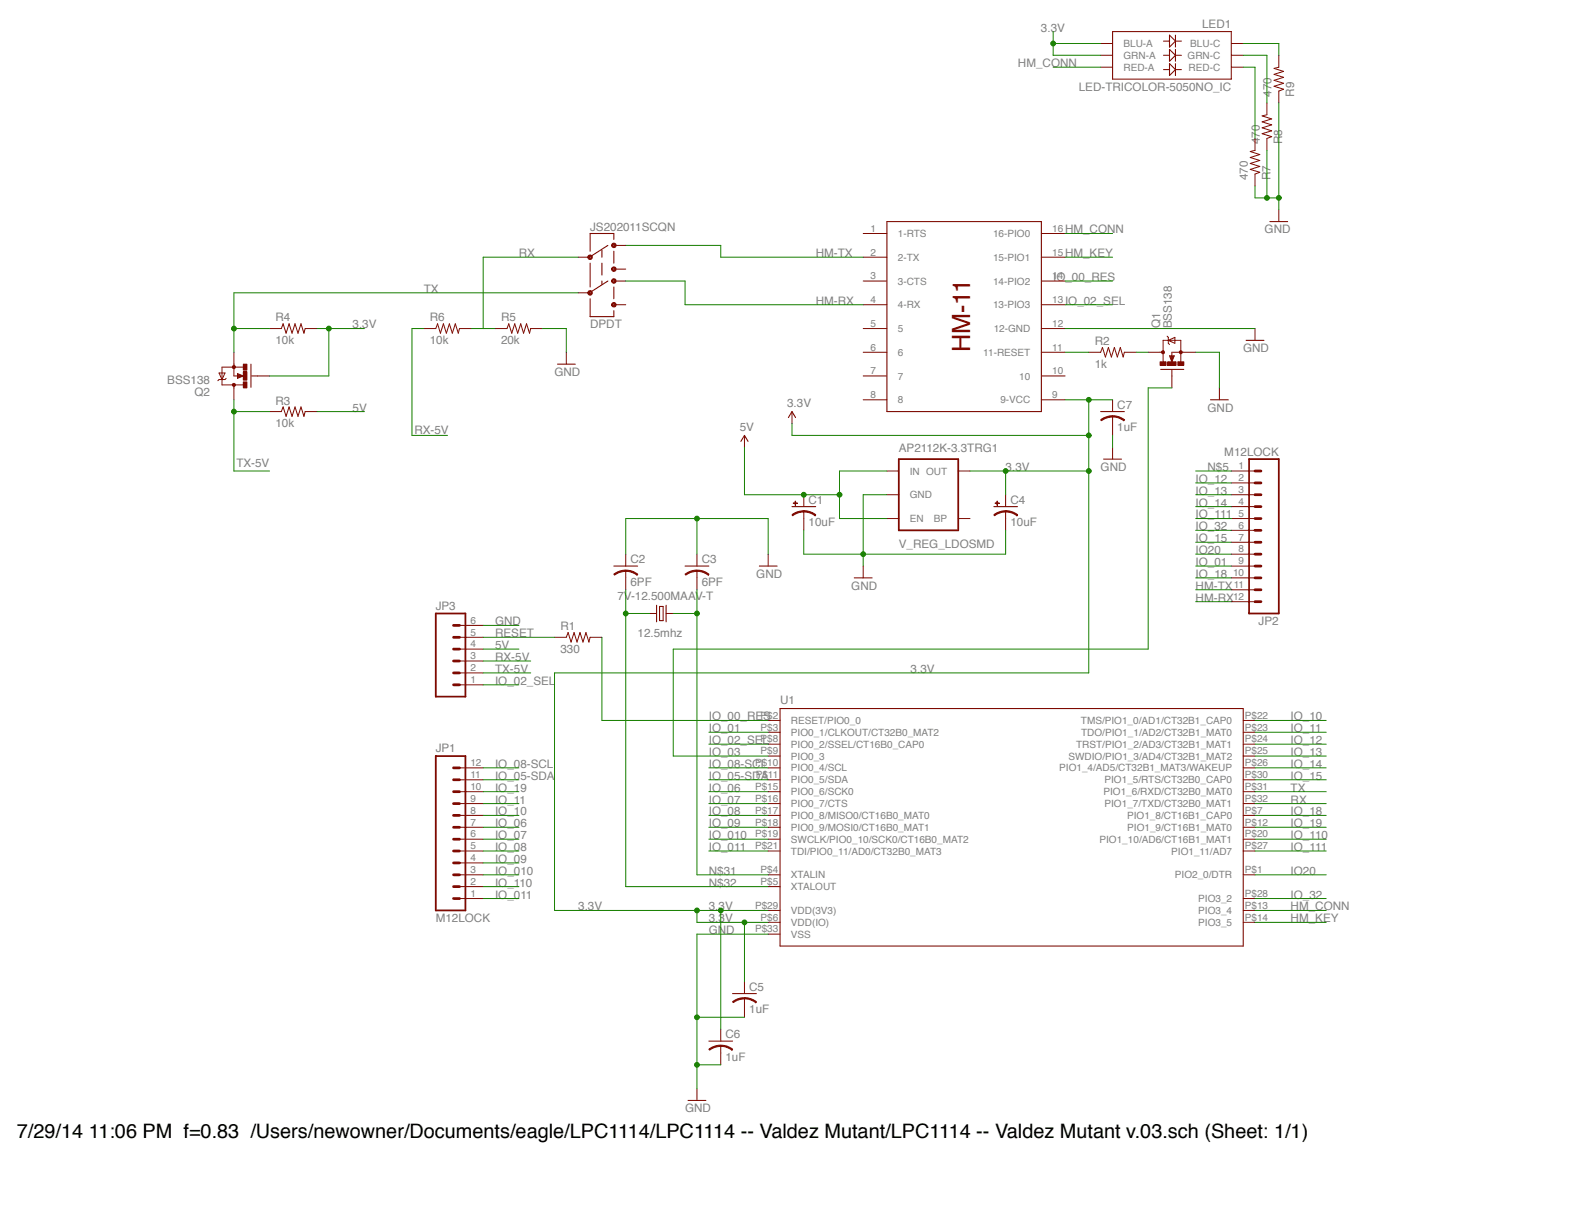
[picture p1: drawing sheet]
<svg xmlns="http://www.w3.org/2000/svg" width="279mm" height="216mm" viewBox="0 0 279 216" stroke-linecap="round" stroke-linejoin="round" font-family="sans-serif">
<g fill="none" stroke="#7e0900" stroke-width=".19">
<path d="M197.7 5.6h21.1v8.5h-21.1zM206.8 9.8h1.1M206.8 7.3h1.1M206.8 12.4h1.1M207.9 6.2l1 1.1-1 1.1zM207.9 8.8l1 1-1 1.1zM207.9 11.3l1 1.1-1 1zM208.9 6.2v2.2M208.9 8.8v2.1M208.9 11.3v2.1M208.9 9.8h1.1M208.9 7.3h1.1"/>
<path d="M208.9 12.4h1.1M157.6 39.4h27.5v33.7h-27.5zM104.9 53.1v3.2h4.2v-1.1M104.9 46.8v4.2M107 44.5v1.2M107 46.8v2.1M107 49.9v.7M108 43.6l-2.9 1.9M108 49.9l-2.9 1.9M109.1 42.6v-1.1h-4.2v3.1M109.1 44.6v2.2M109.1 51v2.1"/>
<path d="M131.7 78.4l.6-1 .7 1M140.1 74.2l.7-1.1 .6 1.1M116.7 107.6v2.9M117.2 107.8h.7v2.5h-.7zM118.4 107.6v2.9M151.8 102.7h3.2M138.6 125.9h82.4v42.2h-82.4z"/>
</g>
<g fill="none" stroke="#7e0900" stroke-width=".18">
<path d="M195.6 7.7h2.1M195.6 9.8h2.1M195.6 11.9h2.1M218.8 7.7h2.2M218.8 9.8h2.2M218.8 11.9h2.2M153.4 41.5h4.2M153.4 45.7h4.2M153.4 49.9h4.2M153.4 54.1h4.2M153.4 58.4h4.2M185.1 41.5h4.2"/>
<path d="M185.1 45.7h4.2M185.1 49.9h4.2M185.1 54.1h4.2M185.1 58.4h4.2M132.3 77.4v2.1M140.8 73.1v2.2M153.4 62.6h4.2M153.4 66.8h4.2M153.4 71h4.2M185.1 62.6h4.2M185.1 66.8h4.2M185.1 71h4.2"/>
<path d="M157.6 83.7h2.2M157.6 87.9h2.2M157.6 92.1h2.2M170.3 83.7h2.1M170.3 92.1h2.1M218.8 83.7h4.3M218.8 85.8h4.3M218.8 87.9h4.3M218.8 90h4.3M218.8 92.1h4.3M218.8 94.2h4.3M218.8 96.4h4.3"/>
<path d="M218.8 98.5h4.3M81.7 119.6h4.2M81.7 117.5h4.2M81.7 115.3h4.2M81.7 113.2h4.2M81.7 111.1h4.2M115.4 109h1.3M118.4 109h1.3M153.4 100.6v2.1M218.8 100.6h4.3M218.8 102.7h4.3M218.8 104.8h4.3"/>
<path d="M218.8 106.9h4.3M81.7 136.4h4.2M81.7 138.6h4.2M81.7 121.7h4.2M136.5 128h2.1M136.5 130.1h2.1M136.5 132.2h2.1M136.5 134.4h2.1M136.5 136.4h2.1M136.5 138.6h2.1M221 128h2.1M221 130.1h2.1"/>
<path d="M221 132.2h2.1M221 134.4h2.1M221 136.4h2.1M221 138.6h2.1M81.7 155.5h4.2M81.7 157.5h4.2M81.7 144.9h4.2M81.7 147h4.2M81.7 140.7h4.2M81.7 142.8h4.2M81.7 149.1h4.2M81.7 151.2h4.2"/>
<path d="M81.7 159.7h4.2M81.7 153.3h4.2M136.5 155.5h2.1M136.5 157.5h2.1M136.5 144.9h2.1M136.5 147h2.1M136.5 140.7h2.1M136.5 142.8h2.1M136.5 149.1h2.1M136.5 151.2h2.1M221 155.5h2.1M221 144.9h2.1"/>
<path d="M221 147h2.1M221 140.7h2.1M221 142.8h2.1M221 149.1h2.1M221 151.2h2.1M221 159.7h2.1M136.5 163.9h2.1M136.5 161.8h2.1M136.5 166h2.1M221 163.9h2.1M221 161.8h2.1"/>
</g>
<path d="M159.8 81.6h10.5v12.6h-10.5zM222 81.6h5.3v27.4h-5.3zM77.5 109h5.2v14.8h-5.2zM77.5 134.4h5.2v27.4h-5.2z" fill="none" stroke="#7e0900" stroke-width=".32"/>
<g fill="none" stroke="#7e0900" stroke-width=".49">
<path d="M223.1 87.9h1M223.1 85.8h1M223.1 83.7h1M223.1 92.1h1M223.1 90h1M223.1 94.2h1M223.1 96.4h1M223.1 98.5h1M80.6 117.5h1.1M80.6 119.6h1.1M80.6 113.2h1.1M80.6 115.3h1.1"/>
<path d="M80.6 111.1h1.1M223.1 100.6h1M223.1 102.7h1M223.1 104.8h1M223.1 106.9h1M80.6 138.6h1.1M80.6 136.4h1.1M80.6 121.7h1.1M80.6 155.5h1.1M80.6 157.5h1.1M80.6 159.7h1.1M80.6 151.2h1.1"/>
<path d="M80.6 153.3h1.1M80.6 149.1h1.1M80.6 147h1.1M80.6 144.9h1.1M80.6 142.8h1.1M80.6 140.7h1.1"/>
</g>
<path d="M104.5 45.5a.4 .4 0 0 1 .7-.1 .4 .4 0 0 1-.2 .7 .4 .4 0 0 1-.5-.4h.2l.2-.2 .2 .1v.2l-.3 .1-.1-.2h-.2z" fill-rule="evenodd" fill="#7e0900"/>
<path d="M104.5 45.5a.4 .4 0 0 1 .7-.1 .4 .4 0 0 1-.2 .7 .4 .4 0 0 1-.5-.4h.2l.2-.2 .2 .1v.2l-.3 .1-.1-.2h-.2z" fill="none" stroke="#7e0900" stroke-width=".18"/>
<path d="M108.8 43.4a.4 .4 0 0 1 .6 0 .4 .4 0 0 1-.2 .6 .4 .4 0 0 1-.5-.4h.2a.19 .19 0 0 1 .2-.2 .19 .19 0 0 1 .2 .3 .19 .19 0 0 1-.3 .1l-.1-.2h-.2z" fill-rule="evenodd" fill="#7e0900"/>
<path d="M108.9 43.2a.41 .41 0 0 1 .6 .3 .41 .41 0 0 1-.3 .5 .41 .41 0 0 1-.5-.4h.2a.19 .19 0 0 1 .2-.2 .19 .19 0 0 1 .2 .3 .19 .19 0 0 1-.3 .1l-.1-.2h-.2z" fill="none" stroke="#7e0900" stroke-width=".18"/>
<path d="M108.8 47.6a.4 .4 0 0 1 .6 0 .4 .4 0 0 1-.2 .6 .4 .4 0 0 1-.5-.4h.2a.19 .19 0 0 1 .2-.2 .19 .19 0 0 1 .2 .3 .19 .19 0 0 1-.3 .1l-.1-.2h-.2z" fill-rule="evenodd" fill="#7e0900"/>
<path d="M108.8 47.6a.4 .4 0 0 1 .6 0 .4 .4 0 0 1-.2 .6 .4 .4 0 0 1-.5-.4h.2a.19 .19 0 0 1 .2-.2 .19 .19 0 0 1 .2 .3 .19 .19 0 0 1-.3 .1l-.1-.2h-.2z" fill="none" stroke="#7e0900" stroke-width=".18"/>
<path d="M108.8 49.7a.4 .4 0 0 1 .6 0 .4 .4 0 0 1-.2 .6 .4 .4 0 0 1-.5-.4h.2a.19 .19 0 0 1 .2-.2 .19 .19 0 0 1 .2 .3 .19 .19 0 0 1-.3 .1l-.1-.2h-.2z" fill-rule="evenodd" fill="#7e0900"/>
<path d="M108.8 49.7a.4 .4 0 0 1 .6 0 .4 .4 0 0 1-.2 .6 .4 .4 0 0 1-.5-.4h.2a.19 .19 0 0 1 .2-.2 .19 .19 0 0 1 .2 .3 .19 .19 0 0 1-.3 .1l-.1-.2h-.2z" fill="none" stroke="#7e0900" stroke-width=".18"/>
<path d="M108.8 54a.4 .4 0 0 1 .6-.1 .4 .4 0 0 1-.2 .7 .4 .4 0 0 1-.5-.5h.2l.1-.1a.19 .19 0 0 1 .3 .1 .19 .19 0 0 1-.2 .2 .19 .19 0 0 1-.2-.2h-.2z" fill-rule="evenodd" fill="#7e0900"/>
<path d="M108.8 54a.4 .4 0 0 1 .6-.1 .4 .4 0 0 1-.2 .7 .4 .4 0 0 1-.5-.5h.2l.1-.1a.19 .19 0 0 1 .3 .1 .19 .19 0 0 1-.2 .2 .19 .19 0 0 1-.2-.2h-.2z" fill="none" stroke="#7e0900" stroke-width=".18"/>
<path d="M104.5 51.8a.4 .4 0 0 1 .7-.1 .4 .4 0 0 1-.2 .7 .4 .4 0 0 1-.5-.4h.2a.19 .19 0 0 1 .2-.1 .19 .19 0 0 1 .2 .2 .19 .19 0 0 1-.3 .1l-.1-.2h-.2z" fill-rule="evenodd" fill="#7e0900"/>
<path d="M102.8 45.7h2.1M102.8 52h2.1M104.5 51.8a.4 .4 0 0 1 .7-.1 .4 .4 0 0 1-.2 .7 .4 .4 0 0 1-.5-.4h.2a.19 .19 0 0 1 .2-.1 .19 .19 0 0 1 .2 .2 .19 .19 0 0 1-.3 .1l-.1-.2h-.2zM109.1 43.6h2.1M109.1 47.8h2.1M109.1 49.9h2.1M109.1 54.1h2.1M111.2 101.4v1.3M123.9 193.4v2.1" fill="none" stroke="#7e0900" stroke-width=".18"/>
<path d="M109.1 100.6h4.2M122.3 195.5h3.2" fill="none" stroke="#7e0900" stroke-width=".19"/>
<path d="M111.2 101.3l1.1 .2 1 .5-.1 .2-1.1-.6-.9-.1z" fill-rule="evenodd" fill="#7e0900"/>
<path d="M111.2 101.3l1.1 .2 1.1 .5-.2 .2-1.1-.6-.9-.1z" fill="none" stroke="#7e0900" stroke-width=".18"/>
<path d="M109.1 102l1-.5 1.1-.2v.2l-1.2 .3-.8 .4z" fill-rule="evenodd" fill="#7e0900"/>
<path d="M111.2 98.5v2.1M109.1 102l1-.5 1.1-.2v.2l-1.2 .3-.8 .4zM111.2 102.7v2.1M123.9 101.4v1.3" fill="none" stroke="#7e0900" stroke-width=".18"/>
<path d="M121.8 100.6h4.2" fill="none" stroke="#7e0900" stroke-width=".19"/>
<path d="M123.9 101.3l1.1 .2 1 .5-.1 .2-1.2-.6-.8-.1z" fill-rule="evenodd" fill="#7e0900"/>
<path d="M123.9 101.3l1.1 .2 1 .5-.1 .2-1.2-.6-.8-.1z" fill="none" stroke="#7e0900" stroke-width=".18"/>
<path d="M121.8 102l.9-.5 1.2-.2v.2l-1.3 .3-.7 .4z" fill-rule="evenodd" fill="#7e0900"/>
<path d="M123.9 98.5v2.1M136.5 98.5v2.1M121.8 102l1-.5 1.1-.2v.2l-1.3 .3-.7 .4zM123.9 102.7v2.1" fill="none" stroke="#7e0900" stroke-width=".18"/>
<path d="M135 100.6h3.1" fill="none" stroke="#7e0900" stroke-width=".19"/>
<circle cx="209.9" cy="62.6" r=".27" fill="#7e0900"/>
<circle cx="209.9" cy="62.6" r=".27" fill="none" stroke="#7e0900" stroke-width=".18"/>
<path d="M206.5 62.4h.4v.4h-.4z" fill-rule="evenodd" fill="#7e0900"/>
<path d="M206.5 62.4h.4v.4h-.4z" fill="none" stroke="#7e0900" stroke-width=".18"/>
<path d="M209.3 64.3h1.1v.6h-1.1z" fill="#7e0900"/>
<path d="M209.3 64.3h1.1v.6h-1.1z" fill="none" stroke="#7e0900" stroke-width=".18"/>
<path d="M206.2 64.3h1v.6h-1z" fill="#7e0900"/>
<path d="M206.2 64.3h1v.6h-1z" fill="none" stroke="#7e0900" stroke-width=".18"/>
<path d="M207.5 64.3h1.5v.6h-1.5z" fill="#7e0900"/>
<path d="M207.4 59.7l.3 .2v1.1l.2 .2M193.5 62.6h2.1l.3-.9 .6 1.7 .5-1.7 .5 1.7 .6-1.7 .5 1.7 .5-1.7 .5 1.7 .2-.8h2.2M204.1 62.6h2.6M206.7 64.3v-3.8h3.2v3.8M207.5 64.3h1.5v.6h-1.5zM207.7 60.5l1.1-.6v1.1zM207.9 63.2h.8l-.4 1.1zM208.3 65.8v3.1M212.5 62.6h-4.2v.7M216.7 68.9v2.1M142.9 90.9v1.2" fill="none" stroke="#7e0900" stroke-width=".18"/>
<path d="M206.3 65.6h4.1M215.1 71h3.2M140.8 90h4.2" fill="none" stroke="#7e0900" stroke-width=".19"/>
<path d="M208.1 63.3l.2 .8 .2-.8h-.2v.2" fill="none" stroke="#7e0900" stroke-width=".23"/>
<path d="M142.9 90.7l1.1 .2 1 .6-.1 .2-.8-.5-1.2-.2z" fill-rule="evenodd" fill="#7e0900"/>
<path d="M142.9 90.7l1.1 .2 1 .6-.1 .2-.8-.5-1.2-.2z" fill="none" stroke="#7e0900" stroke-width=".18"/>
<path d="M140.8 91.5l1-.6 1.1-.1v.2l-.9 .1-1.1 .6z" fill-rule="evenodd" fill="#7e0900"/>
<path d="M140.8 91.5l1-.6 1.1-.1v.2l-.9 .1-1.1 .6z" fill="none" stroke="#7e0900" stroke-width=".18"/>
<path d="M141 89.4l.7 .1z" fill="#7e0900"/>
<path d="M141 89.4l.7 .1z" fill="none" stroke="#7e0900" stroke-width=".18"/>
<path d="M141.3 89l.1 .8z" fill="#7e0900"/>
<path d="M141.3 89.1l.1 .7zM142.9 87.9v2.1M142.9 92.1v2.1M178.7 90.9v1.2" fill="none" stroke="#7e0900" stroke-width=".18"/>
<path d="M176.6 90h4.3" fill="none" stroke="#7e0900" stroke-width=".19"/>
<path d="M178.7 90.7l1.2 .2 1 .6-.2 .2-.7-.5-1.3-.2z" fill-rule="evenodd" fill="#7e0900"/>
<path d="M178.7 90.7l1.2 .2 1 .6-.2 .2-.7-.5-1.3-.2z" fill="none" stroke="#7e0900" stroke-width=".18"/>
<path d="M176.6 91.5l1-.6 1.1-.1v.2l-.8 .1-1.1 .6z" fill-rule="evenodd" fill="#7e0900"/>
<path d="M176.6 91.5l1-.6 1.1-.1v.2l-.8 .1-1.1 .6z" fill="none" stroke="#7e0900" stroke-width=".18"/>
<path d="M176.9 89.4l.7 .1z" fill="#7e0900"/>
<path d="M176.9 89.4l.7 .1z" fill="none" stroke="#7e0900" stroke-width=".18"/>
<path d="M177.2 89l.1 .8z" fill="#7e0900"/>
<path d="M223.1 58.4v2.1M177.2 89.1l.1 .7zM178.7 87.9v2.1M178.7 92.1v2.1M132.3 177.4v1.3" fill="none" stroke="#7e0900" stroke-width=".18"/>
<path d="M221.5 60.5h3.1M130.2 176.6h4.2" fill="none" stroke="#7e0900" stroke-width=".19"/>
<path d="M132.3 177.3l1.1 .2 1.1 .5-.2 .2-1.1-.6-.9-.1z" fill-rule="evenodd" fill="#7e0900"/>
<path d="M132.3 177.3l1.1 .2 1.1 .5-.2 .2-1.1-.6-.9-.1z" fill="none" stroke="#7e0900" stroke-width=".18"/>
<path d="M130.2 178l1-.5 1.1-.2v.2l-1.2 .2-.8 .5z" fill-rule="evenodd" fill="#7e0900"/>
<path d="M130.2 178l1-.5 1.1-.2v.2l-1.2 .2-.8 .5zM132.3 174.4v2.2M132.3 178.7v2.1M128.1 185.8v1.3" fill="none" stroke="#7e0900" stroke-width=".18"/>
<path d="M126 185h4.2" fill="none" stroke="#7e0900" stroke-width=".19"/>
<path d="M128.1 185.7h.2a3.2 3.2 0 0 1 1.9 .7l-.1 .2-1.2-.6-.8-.1z" fill-rule="evenodd" fill="#7e0900"/>
<path d="M128.1 185.7h.2a3.2 3.2 0 0 1 1.9 .7l-.1 .2-1.1-.6-.9-.1z" fill="none" stroke="#7e0900" stroke-width=".18"/>
<path d="M126 186.4l1-.5 1.1-.2v.2l-1.2 .3-.8 .4z" fill-rule="evenodd" fill="#7e0900"/>
<path d="M197.7 74v1.3M126 186.4l1-.5 1.1-.2v.2l-1.2 .3-.8 .4zM128.1 182.9v2.1M128.1 187.1v2.1" fill="none" stroke="#7e0900" stroke-width=".18"/>
<path d="M195.6 73.1h4.2" fill="none" stroke="#7e0900" stroke-width=".19"/>
<path d="M197.7 73.9l1.2 .1 1 .6-.2 .2-1.1-.6-.9-.1z" fill-rule="evenodd" fill="#7e0900"/>
<path d="M197.7 73.9l1.2 .1 1 .6-.2 .2-1.1-.6-.9-.1z" fill="none" stroke="#7e0900" stroke-width=".18"/>
<path d="M195.6 74.6l1-.5 1.1-.2v.2l-1.2 .2-.8 .5z" fill-rule="evenodd" fill="#7e0900"/>
<path d="M195.6 74.6l1-.5 1.1-.2v.2l-1.2 .2-.7 .5zM197.7 71v2.1M197.7 75.3v2.1M197.7 79.5v2.1M98.6 113.2h2.1l.3-.8 .5 1.7 .5-1.7 .6 1.7 .5-1.7 .5 1.7 .5-1.7 .6 1.7 .2-.9h2.1" fill="none" stroke="#7e0900" stroke-width=".18"/>
<path d="M196.2 81.6h3.1" fill="none" stroke="#7e0900" stroke-width=".19"/>
<path d="M41.4 65h.4v.4h-.4z" fill-rule="evenodd" fill="#7e0900"/>
<path d="M41.4 65h.4v.4h-.4z" fill="none" stroke="#7e0900" stroke-width=".18"/>
<path d="M41.4 68.2h.4v.4h-.4z" fill-rule="evenodd" fill="#7e0900"/>
<path d="M41.4 68.2h.4v.4h-.4z" fill="none" stroke="#7e0900" stroke-width=".18"/>
<path d="M43.2 64.7h.7v1.1h-.7z" fill="#7e0900"/>
<path d="M43.2 64.7h.7v1.1h-.7z" fill="none" stroke="#7e0900" stroke-width=".18"/>
<path d="M43.2 67.9h.7v1h-.7z" fill="#7e0900"/>
<path d="M43.2 67.9h.7v1h-.7z" fill="none" stroke="#7e0900" stroke-width=".18"/>
<path d="M43.2 66.1h.7v1.4h-.7z" fill="#7e0900"/>
<g fill="none" stroke="#7e0900" stroke-width=".18">
<path d="M225.2 18.3v2.1l-.9 .2 1.7 .5-1.7 .6 1.7 .5-1.7 .5 1.7 .5-1.7 .6 1.7 .5-.8 .3v2.1M227.3 9.8v2.1l-.9 .3 1.7 .5-1.7 .5 1.7 .5-1.7 .6 1.7 .5-1.7 .5 1.7 .6-.8 .3v2.1M223.1 24.6v2.1l-.9 .2 1.7 .6-1.7 .5 1.7 .5-1.7 .5 1.7 .6-1.7 .5 1.7 .5-.8 .3v2.1M227.3 37.3v2.1M47.9 58.4h2.1l.3-.9 .5 1.7 .6-1.7 .5 1.7 .5-1.7 .6 1.7 .5-1.7 .5 1.7 .2-.8h2.2M75.3 58.4h2.2l.3-.9 .5 1.7 .5-1.7 .5 1.7 .6-1.7 .5 1.7 .5-1.7 .6 1.7 .2-.8h2.1M88 58.4h2.1l.3-.9 .6 1.7 .5-1.7 .5 1.7 .5-1.7 .6 1.7 .5-1.7 .5 1.7 .2-.8h2.1M38.9 66.3h1.1l-.5 1.1zM40.2 67.2l-.2 .2h-1.1l-.2 .3M41.6 62.6v4.2h.7M41.6 68.4v2.6M42.2 66.4l1 .4-1 .4z"/>
<path d="M43.2 66.1h.7v1.4h-.7zM43.2 65.2h-3.7v3.2h3.7M44.7 66.8h3.2M47.9 73.1h2.1l.3-.8 .5 1.7 .6-1.7 .5 1.7 .5-1.7 .6 1.7 .5-1.7 .5 1.7 .2-.9h2.2M100.7 62.6v2.1"/>
</g>
<path d="M225.7 39.4h3.2M44.6 64.7v4.1M99.1 64.7h3.1" fill="none" stroke="#7e0900" stroke-width=".19"/>
<path d="M42.5 66.8h-.2v-.2l.7 .2-.7 .2" fill="none" stroke="#7e0900" stroke-width=".23"/>
<path d="M41.6 58.4h6.3M41.6 52v10.6M83.8 58.4h4.2M102.8 45.7h-16.9v12.7M223.1 142.8h12.6M223.1 140.7h12.6" fill="none" stroke="#188000" stroke-width=".18"/>
<circle cx="41.6" cy="58.4" r=".42" fill="#188000"/>
<g fill="none" stroke="#188000" stroke-width=".18">
<path d="M41.6 52h61.2M119.7 109h4.2M123.9 104.8v50.7h12.6"/>
<circle cx="41.6" cy="58.4" r=".42"/>
</g>
<circle cx="123.9" cy="109" r=".42" fill="#188000"/>
<g fill="none" stroke="#188000" stroke-width=".18">
<path d="M111.2 104.8v52.7h25.3M111.2 109h4.2"/>
<circle cx="123.9" cy="109" r=".42"/>
</g>
<circle cx="111.2" cy="109" r=".42" fill="#188000"/>
<g fill="none" stroke="#188000" stroke-width=".18">
<path d="M142.9 94.2v4.3h35.8v-4.3M157.6 87.9h-4.2v12.7"/>
<circle cx="111.2" cy="109" r=".42"/>
</g>
<circle cx="153.4" cy="98.5" r=".42" fill="#188000"/>
<g fill="none" stroke="#188000" stroke-width=".18">
<path d="M136.5 166h-12.6v27.4M123.9 189.2h4.2M123.9 180.8h8.4"/>
<circle cx="153.4" cy="98.5" r=".42"/>
</g>
<circle cx="123.9" cy="180.8" r=".42" fill="#188000"/>
<circle cx="123.9" cy="180.8" r=".42" fill="none" stroke="#188000" stroke-width=".18"/>
<circle cx="123.9" cy="189.2" r=".42" fill="#188000"/>
<g fill="none" stroke="#188000" stroke-width=".18">
<path d="M111.2 98.5v-6.4h25.3v6.4M123.9 92.1v6.4"/>
<circle cx="123.9" cy="189.2" r=".42"/>
</g>
<circle cx="123.9" cy="92.1" r=".42" fill="#188000"/>
<g fill="none" stroke="#188000" stroke-width=".18">
<path d="M227.3 18.3v19M223.1 33v2.2h4.2M225.2 26.7v8.5M96.4 58.4h4.3v4.2M189.3 58.4h33.8M197.7 77.4v2.1M212.5 62.6h4.2v6.3M85.9 111.1h6.3"/>
<circle cx="123.9" cy="92.1" r=".42"/>
</g>
<circle cx="225.2" cy="35.2" r=".42" fill="#188000"/>
<circle cx="225.2" cy="35.2" r=".42" fill="none" stroke="#188000" stroke-width=".18"/>
<circle cx="227.3" cy="35.2" r=".42" fill="#188000"/>
<g fill="none" stroke="#188000" stroke-width=".18">
<path d="M142.9 87.9h6.3M157.6 83.7h-8.4v8.4h8.4"/>
<circle cx="227.3" cy="35.2" r=".42"/>
</g>
<circle cx="149.2" cy="87.9" r=".42" fill="#188000"/>
<g fill="none" stroke="#188000" stroke-width=".18">
<path d="M132.3 79.5v8.4h10.6"/>
<circle cx="149.2" cy="87.9" r=".42"/>
</g>
<circle cx="142.9" cy="87.9" r=".42" fill="#188000"/>
<g fill="none" stroke="#188000" stroke-width=".18">
<path d="M56.4 73.1h8.4M140.8 75.3v2.1h52.7v42.2h-94.9v42.2h37.9M172.4 83.7h21.1M85.9 115.3h6.3"/>
<circle cx="142.9" cy="87.9" r=".42"/>
</g>
<circle cx="193.5" cy="83.7" r=".42" fill="#188000"/>
<g fill="none" stroke="#188000" stroke-width=".18">
<path d="M178.7 83.7v4.2"/>
<circle cx="193.5" cy="83.7" r=".42"/>
</g>
<circle cx="178.7" cy="83.7" r=".42" fill="#188000"/>
<g fill="none" stroke="#188000" stroke-width=".18">
<path d="M189.3 71h4.2v6.4"/>
<circle cx="178.7" cy="83.7" r=".42"/>
</g>
<circle cx="193.5" cy="77.4" r=".42" fill="#188000"/>
<g fill="none" stroke="#188000" stroke-width=".18">
<path d="M123.9 161.8v2.1h12.6M128.1 161.8v21.1M132.3 163.9v10.5"/>
<circle cx="193.5" cy="77.4" r=".42"/>
</g>
<circle cx="128.1" cy="161.8" r=".42" fill="#188000"/>
<circle cx="128.1" cy="161.8" r=".42" fill="none" stroke="#188000" stroke-width=".18"/>
<circle cx="132.3" cy="163.9" r=".42" fill="#188000"/>
<g fill="none" stroke="#188000" stroke-width=".18">
<path d="M193.5 71h4.2"/>
<circle cx="132.3" cy="163.9" r=".42"/>
</g>
<circle cx="123.9" cy="161.8" r=".42" fill="#188000"/>
<circle cx="123.9" cy="161.8" r=".42" fill="none" stroke="#188000" stroke-width=".18"/>
<circle cx="193.5" cy="71" r=".42" fill="#188000"/>
<g fill="none" stroke="#188000" stroke-width=".18">
<path d="M56.4 58.4h8.4M58.4 58.4v8.4h-10.5"/>
<circle cx="193.5" cy="71" r=".42"/>
</g>
<circle cx="58.4" cy="58.4" r=".42" fill="#188000"/>
<g fill="none" stroke="#188000" stroke-width=".18">
<path d="M187.2 5.6v4.2h8.4M187.2 7.7h8.4"/>
<circle cx="58.4" cy="58.4" r=".42"/>
</g>
<circle cx="187.2" cy="7.7" r=".42" fill="#188000"/>
<g fill="none" stroke="#188000" stroke-width=".18">
<path d="M187.2 11.9h8.4M111.2 49.9h10.6v4.2h31.6M111.2 43.6h16.9v2.1h25.3M189.3 54.1h8.4M189.3 49.9h8.4M189.3 45.7h8.4M189.3 41.5h8.4M41.6 71v12.7M41.6 73.1h6.3M189.3 62.6h4.2M202 62.6h2.1M208.3 68.9h-4.2v46.4h-84.4v19.1h16.8"/>
<path d="M212.5 85.8h6.3M212.5 87.9h6.3M212.5 90h6.3M212.5 96.4h6.3M212.5 92.1h6.3M212.5 98.5h6.3M212.5 94.2h6.3M212.5 83.7h6.3M85.9 113.2h12.7M85.9 119.6h8.4M107 113.2v14.8h29.5M212.5 102.7h6.3"/>
<path d="M212.5 100.6h6.3M212.5 106.9h6.3M212.5 104.8h6.3M85.9 136.4h6.3M85.9 138.6h6.3M85.9 121.7h6.3M126 130.1h10.5M126 132.2h10.5M126 136.4h10.5M126 138.6h10.5M223.1 128h12.6M223.1 130.1h12.6"/>
<path d="M223.1 132.2h12.6M223.1 134.4h12.6M223.1 136.4h12.6M223.1 138.6h12.6M85.9 144.9h6.3M85.9 142.8h6.3M85.9 147h6.3M85.9 140.7h6.3M85.9 149.1h6.3M85.9 157.5h6.3M85.9 151.2h6.3M85.9 155.5h6.3"/>
<path d="M85.9 159.7h6.3M85.9 153.3h6.3M126 144.9h10.5M126 142.8h10.5M126 147h10.5M126 140.7h10.5M126 149.1h10.5M126 151.2h10.5M223.1 144.9h12.6M223.1 147h12.6M223.1 149.1h12.6M223.1 151.2h12.6"/>
<path d="M223.1 155.5h12.6M223.1 159.7h12.6M223.1 163.9h12.6M223.1 161.8h12.6"/>
<circle cx="187.2" cy="7.7" r=".42"/>
</g>
<circle cx="41.6" cy="73.1" r=".42" fill="#188000"/>
<g fill="none" stroke="#188000" stroke-width=".18">
<path d="M221 7.7h6.3v2.1M221 9.8h4.2v8.5M221 11.9h2.1v12.7M75.3 58.4h-2.1v19h6.3M41.6 83.7h6.3M85.9 117.5h8.4"/>
<circle cx="41.6" cy="73.1" r=".42"/>
</g>
<text font-size="4.5" fill="#7e0900" x="172.4" y="62.6" transform="rotate(-90 172.4 62.6)">HM-11</text>
<text font-size="3.5" x="3" y="202.2">7/29/14 11:06 PM f=0.83 /Users/newowner/Documents/eagle/LPC1114/LPC1114 -- Valdez Mutant/LPC1114 -- Valdez Mutant v.03.sch (Sheet: 1/1)</text>
<g font-size="2.1" fill="#808080">
<text x="185" y="5.6">3.3V</text>
<text x="213.7" y="5">LED1</text>
<text x="180.9" y="11.9">HM_CONN</text>
<text x="191.7" y="16.2">LED-TRICOLOR-5050NO_IC</text>
<text x="226" y="17.2" transform="rotate(-90 226 17.2)">470</text>
<text x="230" y="17.2" transform="rotate(-90 230 17.2)">R9</text>
<text x="223.9" y="25.7" transform="rotate(-90 223.9 25.7)">470</text>
<text x="227.9" y="25.7" transform="rotate(-90 227.9 25.7)">R8</text>
<text x="221.8" y="32" transform="rotate(-90 221.8 32)">470</text>
<text x="225.8" y="32" transform="rotate(-90 225.8 32)">R7</text>
<text x="104.9" y="41.1">JS202011SCQN</text>
<text x="189.3" y="41.5">HM_CONN</text>
<text x="224.8" y="41.5">GND</text>
<text x="92.2" y="45.7">RX</text>
<text x="145" y="45.7">HM-TX</text>
<text x="189.3" y="45.7">HM_KEY</text>
<text x="75.3" y="52">TX</text>
<text x="187.2" y="49.9">IO_00_RES</text>
<text x="49" y="57.1">R4</text>
<text x="62.7" y="58.4">3.3V</text>
<text x="76.4" y="57.1">R6</text>
<text x="89" y="57.1">R5</text>
<text x="104.9" y="58.4">DPDT</text>
<text x="145" y="54.1">HM-RX</text>
<text x="189.3" y="54.1">IO_02_SEL</text>
<text x="206.2" y="58.4" transform="rotate(-90 206.2 58.4)">Q1</text>
<text x="208.3" y="58.4" transform="rotate(-90 208.3 58.4)">BSS138</text>
<text x="49" y="61.1">10k</text>
<text x="76.4" y="61.1">10k</text>
<text x="89" y="61.1">20k</text>
<text x="194.6" y="65.3">1k</text>
<text x="194.6" y="61.3">R2</text>
<text x="220.9" y="62.6">GND</text>
<text x="29.7" y="68.3">BSS138</text>
<text x="34.6" y="70.4">Q2</text>
<text x="49" y="71.9">R3</text>
<text x="98.5" y="66.8">GND</text>
<text x="49" y="75.9">10k</text>
<text x="62.7" y="73.1">5V</text>
<text x="73.6" y="77.2">RX-5V</text>
<text x="131.5" y="76.5">5V</text>
<text x="139.9" y="72.3">3.3V</text>
<text x="198.6" y="76.6">1uF</text>
<text x="198.6" y="72.6">C7</text>
<text x="214.6" y="73.1">GND</text>
<text x="42" y="83.1">TX-5V</text>
<text x="159.7" y="80.3">AP2112K-3.3TRG1</text>
<text x="178.7" y="83.7">3.3V</text>
<text x="195.6" y="83.7">GND</text>
<text x="214.6" y="83.7">N$5</text>
<text x="217.6" y="81">M12LOCK</text>
<text x="143.7" y="89.5">C1</text>
<text x="179.6" y="89.5">C4</text>
<text x="212.5" y="85.8">IO_12</text>
<text x="212.5" y="87.9">IO_13</text>
<text x="143.7" y="93.5">10uF</text>
<text x="179.6" y="93.5">10uF</text>
<text x="212.5" y="90">IO_14</text>
<text x="212.5" y="92.1">IO_111</text>
<text x="212.5" y="94.2">IO_32</text>
<text x="112.1" y="100">C2</text>
<text x="124.7" y="100">C3</text>
<text x="159.7" y="97.4">V_REG_LDOSMD</text>
<text x="212.5" y="96.4">IO_15</text>
<text x="212.5" y="98.5">IO20</text>
<text x="212.5" y="100.6">IO_01</text>
<text x="109.7" y="106.7">7V-12.500MAAV-T</text>
<text x="112.1" y="104.1">6PF</text>
<text x="124.7" y="104.1">6PF</text>
<text x="134.4" y="102.7">GND</text>
<text x="151.3" y="104.8">GND</text>
<text x="212.5" y="102.7">IO_18</text>
<text x="212.5" y="106.9">HM-RX</text>
<text x="212.5" y="104.8">HM-TX</text>
<text x="77.4" y="108.4">JP3</text>
<text x="88" y="111.1">GND</text>
<text x="88" y="113.2">RESET</text>
<text x="99.6" y="112">R1</text>
<text x="113.3" y="113.2">12.5mhz</text>
<text x="223.7" y="111.1">JP2</text>
<text x="88" y="115.3">5V</text>
<text x="88" y="119.6">TX-5V</text>
<text x="88" y="117.5">RX-5V</text>
<text x="99.6" y="116">330</text>
<text x="161.9" y="119.6">3.3V</text>
<text x="88" y="121.7">IO_02_SEL</text>
<text x="138.6" y="125.1">U1</text>
<text x="126" y="130.1">IO_01</text>
<text x="126" y="128">IO_00_RES</text>
<text x="229.4" y="128">IO_10</text>
<text x="229.4" y="130.1">IO_11</text>
<text x="77.4" y="133.7">JP1</text>
<text x="88" y="136.5">IO_08-SCL</text>
<text x="126" y="136.5">IO_08-SCL</text>
<text x="126" y="134.3">IO_03</text>
<text x="126" y="132.2">IO_02_SEL</text>
<text x="229.4" y="132.2">IO_12</text>
<text x="229.4" y="134.3">IO_13</text>
<text x="229.4" y="136.5">IO_14</text>
<text x="88" y="142.8">IO_11</text>
<text x="88" y="140.7">IO_19</text>
<text x="88" y="138.6">IO_05-SDA</text>
<text x="126" y="140.7">IO_06</text>
<text x="126" y="138.6">IO_05-SDA</text>
<text x="126" y="142.8">IO_07</text>
<text x="229.4" y="142.8">RX</text>
<text x="229.4" y="140.7">TX</text>
<text x="229.4" y="138.6">IO_15</text>
<text x="88" y="144.9">IO_10</text>
<text x="88" y="147">IO_06</text>
<text x="88" y="149.1">IO_07</text>
<text x="126" y="149.1">IO_010</text>
<text x="126" y="147">IO_09</text>
<text x="126" y="144.9">IO_08</text>
<text x="229.4" y="144.9">IO_18</text>
<text x="229.4" y="147">IO_19</text>
<text x="229.4" y="149.1">IO_110</text>
<text x="88" y="155.4">IO_010</text>
<text x="88" y="153.3">IO_09</text>
<text x="88" y="151.2">IO_08</text>
<text x="126" y="155.4">N$31</text>
<text x="126" y="151.2">IO_011</text>
<text x="229.4" y="151.2">IO_111</text>
<text x="229.4" y="155.4">IO20</text>
<text x="88" y="157.6">IO_110</text>
<text x="88" y="159.7">IO_011</text>
<text x="102.8" y="161.8">3.3V</text>
<text x="126" y="157.6">N$32</text>
<text x="126" y="161.8">3.3V</text>
<text x="229.4" y="159.7">IO_32</text>
<text x="229.4" y="161.8">HM_CONN</text>
<text x="77.4" y="163.9">M12LOCK</text>
<text x="126" y="166">GND</text>
<text x="126" y="163.9">3.3V</text>
<text x="229.4" y="163.9">HM_KEY</text>
<text x="133.2" y="176">C5</text>
<text x="128.9" y="184.5">C6</text>
<text x="133.2" y="180">1uF</text>
<text x="128.9" y="188.5">1uF</text>
<text x="121.8" y="197.7">GND</text>
</g>
<g font-size="1.8" fill="#808080">
<text x="199.7" y="8.4">BLU-A</text>
<text x="199.7" y="10.5">GRN-A</text>
<text x="211.1" y="10.5">GRN-C</text>
<text x="211.6" y="8.4">BLU-C</text>
<text x="199.7" y="12.6">RED-A</text>
<text x="211.3" y="12.6">RED-C</text>
<text x="154.7" y="41.2">1</text>
<text x="187" y="41.2">16</text>
<text x="154.7" y="45.4">2</text>
<text x="159.6" y="42.1">1-RTS</text>
<text x="159.6" y="46.3">2-TX</text>
<text x="176.5" y="46.3">15-PIO1</text>
<text x="176.5" y="42.1">16-PIO0</text>
<text x="187" y="45.4">15</text>
<text x="154.7" y="49.6">3</text>
<text x="154.7" y="53.9">4</text>
<text x="159.6" y="50.6">3-CTS</text>
<text x="176.5" y="50.6">14-PIO2</text>
<text x="187" y="53.9">13</text>
<text x="187" y="49.6">14</text>
<text x="154.7" y="58.1">5</text>
<text x="159.6" y="54.8">4-RX</text>
<text x="159.6" y="59">5</text>
<text x="176.5" y="54.8">13-PIO3</text>
<text x="176.6" y="59">12-GND</text>
<text x="187" y="58.1">12</text>
<text x="154.7" y="62.3">6</text>
<text x="159.6" y="63.2">6</text>
<text x="174.8" y="63.2">11-RESET</text>
<text x="187" y="62.3">11</text>
<text x="154.7" y="66.5">7</text>
<text x="154.7" y="70.7">8</text>
<text x="159.6" y="67.4">7</text>
<text x="159.6" y="71.7">8</text>
<text x="177.8" y="71.7">9-VCC</text>
<text x="181.2" y="67.4">10</text>
<text x="187" y="70.7">9</text>
<text x="187" y="66.5">10</text>
<text x="220.1" y="83.4">1</text>
<text x="161.7" y="84.3">IN OUT</text>
<text x="161.7" y="88.5">GND</text>
<text x="220.1" y="85.5">2</text>
<text x="220.1" y="87.6">3</text>
<text x="220.1" y="89.7">4</text>
<text x="161.7" y="92.8">EN</text>
<text x="166" y="92.8">BP</text>
<text x="220.1" y="91.8">5</text>
<text x="220.1" y="93.9">6</text>
<text x="220.1" y="96.1">7</text>
<text x="220.1" y="98.2">8</text>
<text x="220.1" y="100.3">9</text>
<text x="219.1" y="102.4">10</text>
<text x="219.1" y="106.6">12</text>
<text x="219.3" y="104.5">11</text>
<text x="83.6" y="112.9">5</text>
<text x="83.6" y="110.8">6</text>
<text x="83.6" y="119.3">2</text>
<text x="83.6" y="117.2">3</text>
<text x="83.6" y="115.1">4</text>
<text x="83.6" y="121.4">1</text>
<text x="135.2" y="127.7">P$2</text>
<text x="135.2" y="129.8">P$3</text>
<text x="135.2" y="131.9">P$8</text>
<text x="140.6" y="128.6">RESET/PIO0_0</text>
<text x="140.6" y="130.8">PIO0_1/CLKOUT/CT32B0_MAT2</text>
<text x="192.1" y="128.6">TMS/PIO1_0/AD1/CT32B1_CAP0</text>
<text x="192.2" y="130.8">TDO/PIO1_1/AD2/CT32B1_MAT0</text>
<text x="221.2" y="127.7">P$22</text>
<text x="221.2" y="129.8">P$23</text>
<text x="221.2" y="131.9">P$24</text>
<text x="83.6" y="136.2">12</text>
<text x="134.2" y="136.2">P$10</text>
<text x="135.2" y="134">P$9</text>
<text x="140.6" y="132.9">PIO0_2/SSEL/CT16B0_CAP0</text>
<text x="140.6" y="135">PIO0_3</text>
<text x="140.6" y="137.1">PIO0_4/SCL</text>
<text x="188.3" y="137.1">PIO1_4/AD5/CT32B1_MAT3/WAKEUP</text>
<text x="189.9" y="135">SWDIO/PIO1_3/AD4/CT32B1_MAT2</text>
<text x="191.3" y="132.9">TRST/PIO1_2/AD3/CT32B1_MAT1</text>
<text x="221.2" y="134">P$25</text>
<text x="221.2" y="136.2">P$26</text>
<text x="83.6" y="142.5">9</text>
<text x="83.6" y="140.4">10</text>
<text x="83.6" y="138.3">11</text>
<text x="134.2" y="140.4">P$15</text>
<text x="134.2" y="142.5">P$16</text>
<text x="134.3" y="138.3">P$11</text>
<text x="140.6" y="139.2">PIO0_5/SDA</text>
<text x="140.6" y="141.3">PIO0_6/SCK0</text>
<text x="140.6" y="143.4">PIO0_7/CTS</text>
<text x="196.1" y="141.3">PIO1_6/RXD/CT32B0_MAT0</text>
<text x="196.3" y="139.2">PIO1_5/RTS/CT32B0_CAP0</text>
<text x="196.3" y="143.4">PIO1_7/TXD/CT32B0_MAT1</text>
<text x="221.2" y="138.3">P$30</text>
<text x="221.2" y="140.4">P$31</text>
<text x="221.2" y="142.5">P$32</text>
<text x="83.6" y="148.8">6</text>
<text x="83.6" y="146.7">7</text>
<text x="83.6" y="144.6">8</text>
<text x="134.2" y="144.6">P$17</text>
<text x="134.2" y="146.7">P$18</text>
<text x="134.2" y="148.8">P$19</text>
<text x="140.6" y="145.5">PIO0_8/MISO0/CT16B0_MAT0</text>
<text x="140.6" y="147.6">PIO0_9/MOSI0/CT16B0_MAT1</text>
<text x="140.6" y="149.7">SWCLK/PIO0_10/SCK0/CT16B0_MAT2</text>
<text x="195.4" y="149.7">PIO1_10/AD6/CT16B1_MAT1</text>
<text x="200.3" y="145.5">PIO1_8/CT16B1_CAP0</text>
<text x="200.4" y="147.6">PIO1_9/CT16B1_MAT0</text>
<text x="221.2" y="144.6">P$7</text>
<text x="221.2" y="146.7">P$12</text>
<text x="221.2" y="148.8">P$20</text>
<text x="83.6" y="155.1">3</text>
<text x="83.6" y="153">4</text>
<text x="83.6" y="150.9">5</text>
<text x="134.2" y="150.9">P$21</text>
<text x="135.2" y="155.1">P$4</text>
<text x="140.6" y="151.9">TDI/PIO0_11/AD0/CT32B0_MAT3</text>
<text x="208.2" y="151.9">PIO1_11/AD7</text>
<text x="221.2" y="155.1">P$1</text>
<text x="221.2" y="150.9">P$27</text>
<text x="83.6" y="159.4">1</text>
<text x="83.6" y="157.3">2</text>
<text x="134.2" y="161.5">P$29</text>
<text x="135.2" y="157.3">P$5</text>
<text x="140.6" y="156.1">XTALIN</text>
<text x="140.6" y="158.2">XTALOUT</text>
<text x="208.8" y="156.1">PIO2_0/DTR</text>
<text x="213" y="160.3">PIO3_2</text>
<text x="221.2" y="161.5">P$13</text>
<text x="221.2" y="159.4">P$28</text>
<text x="134.2" y="165.7">P$33</text>
<text x="135.2" y="163.6">P$6</text>
<text x="140.6" y="164.5">VDD(IO)</text>
<text x="140.6" y="162.4">VDD(3V3)</text>
<text x="140.6" y="166.6">VSS</text>
<text x="213" y="162.4">PIO3_4</text>
<text x="213" y="164.5">PIO3_5</text>
<text x="221.2" y="163.6">P$14</text>
</g>
</svg>
